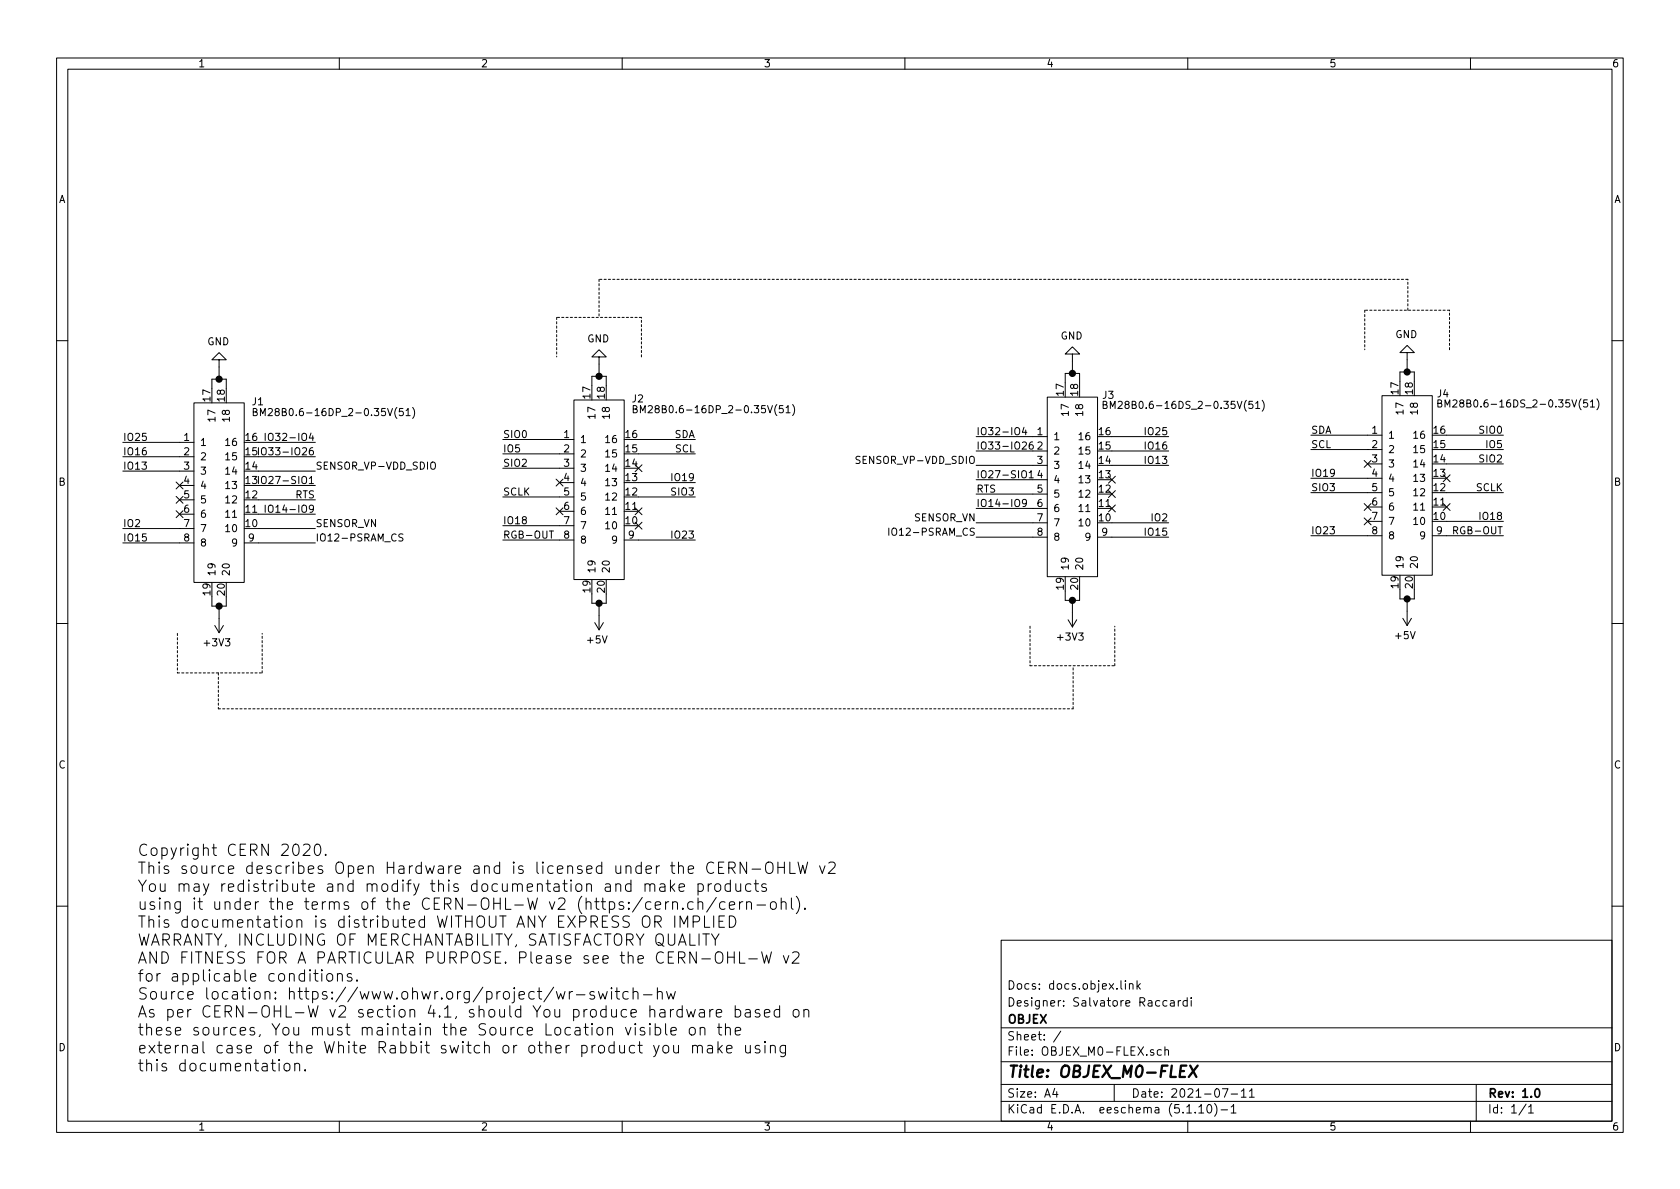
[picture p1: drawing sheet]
<svg xmlns="http://www.w3.org/2000/svg" width="297mm" height="210mm" viewBox="0 0 297 210" stroke-linecap="round" stroke-linejoin="round" font-family="sans-serif">
<g fill="none" stroke="#000" stroke-width=".18">
<path d="M10 10.3h277v189.9h-277zM12 12.2h273v186.1h-273zM60 10.3v1.9M110 10.3v1.9M160 10.3v1.9M210 10.3v1.9M260 10.3v1.9M10 60.2h2M21.7 78.2h12.6M34.3 71.2h8.9v31.8h-8.9zM37.5 68.7v-1.6h2.5v1.6M38.7 63.6h1.3l-1.3-1.2-1.2 1.2h1.2v3.5"/>
<path d="M44.8 72.8h.5l.1-.2v-.2l-.6-.2v1.3h.5l.1-.1 .1-.3-.3-.3M45.7 78.2h10.1M46.1 73.5v-1.3l.4 .9 .4-.9v1.3M46.3 79.3a.45 .45 0 0 1 .7 0 .92 .92 0 0 1-.2 1.1h-.4a1.07 1.07 0 0 1-.1-1.1zM46.9 76.6v1.3M47.5 76.8a.45 .45 0 0 1 .7 0 .88 .88 0 0 1-.2 1.1l-.4-.1a1.07 1.07 0 0 1-.1-1zM71.2 72.2h-.5l-.1 .6 .5-.1 .2 .3v.3l-.2 .2-.5-.1M71.8 72.6l.4-.4v1.3M71.8 73.5h.7M72.9 72.1a1.47 1.47 0 0 1 0 1.9M88.9 77.7h12.6M101.5 70.7h8.9v31.8h-8.9z"/>
<path d="M104.6 68.2v-1.7h2.6v1.7M105.9 63.1h1.3l-1.3-1.3-1.3 1.3h1.3v3.4M112 72.3h.5l.1-.2-.1-.2-.5-.2v1.3h.4l.2-.1 .1-.3-.3-.3M112.9 77.7h10M113.2 73v-1.3l.4 .9 .5-.9v1.3M138.4 71.7h-.6v.6l.5-.1 .2 .3v.3l-.2 .2-.5-.1M139 72.1l.3-.4v1.3M139 73h.7M140.1 71.5a1.47 1.47 0 0 1 0 2M172.6 77.2h12.6M172.6 79.8h12.6M180.8 78.3l.5-.1 .2 .3-.1 .2-.7 .7h.8"/>
<path d="M181.1 75.6l-.3 .8h.8M181.4 76v.9M182.6 78.2h-.4a.81 .81 0 0 0 0 1.2h.4l.1-.5-.3-.3h-.2l-.2 .3M185.2 70.2h8.9v31.8h-8.9zM188.3 67.7v-1.7h2.6v1.7M189.6 62.6h1.3l-1.3-1.3-1.3 1.3h1.3v3.4M195 71.6l.6-.1 .1-.2v-.2l-.7-.1v1.2h.5l.2-.1 .1-.3-.3-.2M196.3 72.2v-1.2l.4 .9 .5-.9v1.2M196.6 77.2h10M196.6 79.8h10M221.5 71h-.6l-.1 .6 .5-.2 .2 .3v.3l-.2 .2-.5-.1M222 71.3l.4-.3v1.2"/>
<path d="M222 72.2h.7M223.2 70.8a1.47 1.47 0 0 1 0 1.9M231.8 77h12.5M231.8 79.5h12.5M244.3 70h8.9v31.7h-8.9zM247.5 67.4v-1.6h2.6v1.6M248.8 62.4h1.3l-1.3-1.3-1.3 1.3h1.3v3.4M254.2 71.3h.6l.1-.2-.1-.3-.6-.1v1.3h.5l.2-.1v-.4l-.3-.2M255.5 72v-1.3l.4 .9 .4-.9v1.3M255.8 77h10M255.8 79.5h10M280.6 70.7h-.6v.6l.5-.1 .2 .2v.3l-.2 .3-.5-.1"/>
<path d="M281.2 71.1l.4-.4v1.3M281.2 72h.7M282.3 70.5a1.47 1.47 0 0 1 0 2M285 60.2h2M21.7 80.8h12.6M21.7 83.3h12.6M21.7 93.5h12.6M21.7 96h12.6M31.1 90.3l1.3 1.2M31.1 87.8l1.3 1.2M31.1 85.2l1.3 1.3M31.7 85.8h2.6"/>
<path d="M31.7 88.4h2.6M31.7 90.9h2.6M32.4 90.3l-1.3 1.2M32.4 87.8l-1.3 1.2M32.4 85.2l-1.3 1.3M43.2 96h12.6M45.7 80.8h10.1M45.7 83.3h10.1M45.7 85.8h10.1M45.7 88.4h10.1M45.7 90.9h10.1M45.7 93.5h10.1"/>
<path d="M46.3 84.4a.45 .45 0 0 1 .7 0 .92 .92 0 0 1-.2 1.1h-.4a1.07 1.07 0 0 1-.1-1.1zM46.9 89.3v1.3M47.5 89.5a.45 .45 0 0 1 .7 0 .88 .88 0 0 1-.2 1.1l-.4-.1a1.07 1.07 0 0 1-.1-1zM71.2 94.5l-.4-.1-.2 .1v.4l.5 .2 .1 .3-.2 .3-.5-.1M76.2 81.9l.2-.2a.45 .45 0 0 1 .6 .4v.4l-.2 .4h-.5a1.07 1.07 0 0 1-.1-1zM88.9 80.3h12.6M88.9 82.8h12.6M88.9 87.9h12.6M88.9 93h12.6M88.9 95.5h12.6M97.1 93.9h.8M98.3 89.8l1.2 1.2"/>
<path d="M98.3 84.7l1.2 1.2M98.9 85.3h2.6M98.9 90.4h2.6M99.5 89.8l-1.2 1.2M99.5 84.7l-1.2 1.2M110.4 95.5h12.5M112.3 82.2l1.2 1.2M112.3 89.8l1.2 1.2M112.3 92.3l1.2 1.3M112.9 80.3h10M112.9 85.3h10M112.9 87.9h10"/>
<path d="M113.5 82.2l-1.2 1.2M113.5 89.8l-1.2 1.2M113.5 92.3l-1.2 1.3M152.1 80.8l-.5-.1-.2 .1-.1 .2 .2 .2 .4 .2 .2 .3-.3 .3-.5-.1M157.1 93.4v1.3M157.8 93.6l.2-.2a.47 .47 0 0 1 .5 .4v.7l-.3 .2-.3-.1a1 1 0 0 1-.1-1zM172.6 82.3h12.6M172.6 84.8h12.6M172.6 87.4h12.6M172.6 89.9h12.6M172.6 92.5h12.6M172.6 95h12.6"/>
<path d="M180.7 83.4a.45 .45 0 0 1 .7 0 .88 .88 0 0 1-.2 1.1l-.4-.1a1.07 1.07 0 0 1-.1-1zM181.5 88.9l-.2 .2-.4-.1-.1-.1v-.5l.2-.1h.3l.2 .3a.97 .97 0 0 1-.2 .9l-.4 .1M182 83.6l.3-.4v1.3M182 84.5h.7M194.1 95h12.5M196 84.2l1.2 1.2M196 89.3l1.2 1.2M196 86.8l1.2 1.2M196.6 82.3h10M196.6 92.5h10M197.2 84.2l-1.2 1.2M197.2 89.3l-1.2 1.2"/>
<path d="M197.2 86.8l-1.2 1.2M231.8 84.6h12.5M231.8 87.1h12.5M231.8 94.7h12.5M241.2 81.4l1.2 1.2M241.2 89l1.2 1.3M241.2 91.6l1.2 1.2M241.8 82h2.5M241.8 89.7h2.5M241.8 92.2h2.5M242.4 81.4l-1.2 1.2M242.4 89l-1.2 1.3"/>
<path d="M242.4 91.6l-1.2 1.2M253.2 94.7h12.6M255.2 84l1.2 1.2M255.2 89l1.2 1.3M255.8 82h10M255.8 87.1h10M255.8 92.2h10M256.4 84l-1.2 1.2M256.4 89l-1.2 1.3M257 93.8l.7-.1v-.4l-.2-.2h-.5v1.3M10 110.3h2M37.5 105.5v1.7h2.5v-1.7"/>
<path d="M38 110.6l.7 1.3M38.7 107.2v4.7M39.5 110.6l-.8 1.3M104.6 105v1.7h2.6v-1.7M105.2 110.1l.7 1.3M105.9 106.7v4.7M106.7 110.1l-.8 1.3M188.3 104.5v1.7h2.6v-1.7M188.8 109.6l.8 1.3M189.6 106.2v4.7M190.4 109.6l-.8 1.3M247.5 104.3v1.6h2.6v-1.6"/>
<path d="M248 109.3l.8 1.3M248.8 105.9v4.7M249.6 109.3l-.8 1.3M285 110.3h2M53.6 149.4l.3-.1h.5l.3 .1 .1 .4-.1 .3-1.1 1.2h1.2M55.8 149.4a.49 .49 0 0 1 .4-.1 .49 .49 0 0 1 .4 .4 1.03 1.03 0 0 1-.6 1.6 1.18 1.18 0 0 1-.3-1.6zM57.6 151.1v.2l-.1-.1 .1-.1v.2M114 156.5a.49 .49 0 0 1 .9 .1v1M114 156.3v1.3M114.9 156.6l.1-.2a.48 .48 0 0 1 .8 .2v1M116.7 156.4l.2-.1 .6 .1 .1 1.2M117.6 156.8l-.7 .1a.39 .39 0 0 0-.3 .3 .39 .39 0 0 0 .3 .4l.7-.1"/>
<path d="M117.7 159.5v1.3M118.2 159.5l-.3 .1-.2 .2M118.5 155.6v2M118.7 156.9l.6 .7M118.9 159.7a.49 .49 0 0 1 .9 0v1.1M118.9 159.5v1.3M119.3 156.3l-.8 .7M120.1 156.9l.9-.1-.1-.4-.6-.1-.2 .3 .1 .9 .1 .1 .6-.1M122.6 159.6l-.6-.1-.4 .3v.6l.2 .3 .2 .1 .6-.1M123.4 156.4l.6-.1 .4 .4v.5l-.2 .3-.2 .1-.6-.1M123.4 159.7a.47 .47 0 0 1 .9 0v1.1M123.4 156.3v2"/>
<path d="M123.4 158.8v2M125.2 156.3v1.3M125.8 156.3l-.4 .1-.2 .3M126.5 156.5a.55 .55 0 0 1 .5-.2 .55 .55 0 0 1 .4 .4v.5a.55 .55 0 0 1-.5 .4 .55 .55 0 0 1-.5-.4zM126.6 158.7l-1.7 2.6M127.1 153.4h.6M128 152.4h-.9v2.1h.9M128.2 159.6l-.6-.1-.4 .3v.6l.2 .3 .2 .1 .6-.1M128.9 153.5h.7a.54 .54 0 0 0 .4-.5 .54 .54 0 0 0-.4-.6h-.7v2.1M129.1 156.4l-.5-.1-.4 .4v.5l.2 .3 .2 .1 .5-.1M129.1 155.6v2M129.3 153.5l.7 1"/>
<path d="M130.1 156.3l.1 1.2a.53 .53 0 0 0 .8-.1M130.8 159.5v1.3M131 156.3v1.3M131.3 159.5l-.3 .1-.2 .2M132 152.4v2.1l-1.1-2.1v2.1M132 159.7a.52 .52 0 0 1 .8-.1l.1 1.2M132 159.5v1.3M132.8 156.4l-.6-.1-.4 .4v.5l.2 .3 .2 .1 .6-.1M133 153.7h1.5M133.3 156.3h.8M133.6 155.6v1.7l.1 .2 .4 .1M135.5 152.7a.66 .66 0 0 1 .7-.3 .66 .66 0 0 1 .5 .7v.7a.66 .66 0 0 1-.4 .6 .66 .66 0 0 1-.7 0 1.58 1.58 0 0 1-.1-1.7z"/>
<path d="M135.5 156.4a.5 .5 0 0 0-.8 .2l.1 .3a.68 .68 0 0 1 .7 .3v.3l-.2 .1-.6-.1M136.3 159.7a.55 .55 0 0 1 .5-.3 .55 .55 0 0 1 .5 .4v.6a.54 .54 0 0 1-.6 .4 .54 .54 0 0 1-.5-.4zM137.5 153.4h1.2M137.5 152.4v2.1M138.1 159.7a.49 .49 0 0 1 .9 0v1.1M138.1 158.8v2M138.7 152.4v2.1M139.6 152.4v2.1h1M139.9 158.8v1.7l.3 .3M140.8 158.5a2.29 2.29 0 0 1 0 3.1M141.1 152.4l.5 2.1 .3-1.5 .4 1.5 .5-2.1M144.9 153.1l.5 1.4 .5-1.4"/>
<path d="M146.5 152.6l.3-.2h.5l.3 .2 .1 .4-.1 .3-1.2 1.2h1.3M10 160.2h2M55.5 172.2h.7M55.8 171.5v1.7l.1 .2 .3 .1M56.9 171.5v.2l.1-.1-.1-.1v.2M56.9 172.2v1.3M57.9 172.4a.55 .55 0 0 1 .5-.2 .55 .55 0 0 1 .4 .3v.6a.56 .56 0 0 1-.5 .4 .56 .56 0 0 1-.5-.4zM59.7 172.4a.5 .5 0 0 1 .8 0v1.1M59.7 172.2v1.3M62.2 172.3l-.5-.1-.3 .2 .1 .3 .7 .2 .1 .2-.1 .3-.2 .1-.6-.1M63.1 173.3l.1 .1-.1 .1-.1-.1 .1-.1v.2M98.4 175.3l.4 1.4 .3-1 .4 1 .4-1.4"/>
<path d="M100.7 175.3v1.4M101.2 175.3l-.3 .1-.2 .3M101.9 175.9h1.5M105.1 175.4a.48 .48 0 0 0-.8 .2l.1 .3a.68 .68 0 0 1 .8 .4l-.3 .4-.6-.1M105.8 175.3l.4 1.4 .4-1 .4 1 .4-1.4M108.1 174.7l-.1 .1h.1v-.1v.1M108.1 175.3v1.4M108.8 175.3h.8M109.1 174.7v1.7l.1 .2 .4 .1M111.1 175.4l-.6-.1-.4 .4v.6l.2 .3 .2 .1 .6-.1M111.9 175.5a.52 .52 0 0 1 .8-.1l.1 1.3M111.9 174.7v2"/>
<path d="M113.8 175.9h1.5M115.8 160.1l1-.2-.1-.3-.5-.1-.4 .2 .2 1 .2 .1 .5-.1M116.2 175.5a.5 .5 0 0 1 .9 .1v1.1M116.2 174.7v2M117.9 175.3l.3 1.4 .4-1 .4 1 .4-1.4M119.3 162v2M120.2 164v-2l.7 1.4 .7-1.4v2M120.7 160.6l.1 .1-.1 .1-.1-.1 .1-.1v.2M121.4 178.5l.4 1.4 .4-1 .4 1 .3-1.4M122.6 163h.7a.54 .54 0 0 0 .4-.5 .54 .54 0 0 0-.4-.5h-.7v2M123.7 178.6l.2-.1 .6 .1 .1 1.3M124.6 162v2h.9"/>
<path d="M124.6 179l-.7 .1a.39 .39 0 0 0-.3 .4 .39 .39 0 0 0 .3 .4l.7-.1M125.5 178.5v1.4M125.8 165.1l.7 1.1 .6-1.1M126.1 178.5l-.4 .1-.2 .3M126.2 162v2M126.5 166.2v1M126.6 179.2l1-.2-.1-.4-.6-.1-.3 .3 .1 1 .2 .1 .6-.1M127.1 162.9h.7M128.1 162h-1v2h1M128.7 168.3v2M128.7 169.3h1.1M129 160.1l.9-.2-.1-.3-.6-.1-.2 .2 .1 1 .1 .1 .6-.1"/>
<path d="M129 162a1.06 1.06 0 0 1 1.1 .6 1.06 1.06 0 0 1-.4 1.3l-.7 .1zM129.8 168.3v2M130 178.6l.6-.1 .4 .4v.6l-.2 .3-.2 .1-.6-.1M130 177.8v2.1M130.8 168.3v2h.9M131.8 178.6l.2-.1 .6 .1 .1 1.3M132.4 169.6h1.5M132.7 179l-.7 .1a.39 .39 0 0 0-.3 .4 .39 .39 0 0 0 .3 .4l.7-.1M133.8 160h1.6M134.3 178.6a.48 .48 0 0 0-.8 .2l.1 .3a.68 .68 0 0 1 .8 .4l-.3 .4-.6-.1M134.7 168.3l.5 2 .3-1.4 .4 1.4 .5-2M135.2 179.2l.9-.2-.1-.4-.5-.1-.3 .3 .1 1 .2 .1 .5-.1"/>
<path d="M137.8 178.6l-.5-.1-.4 .4v.6l.2 .3 .2 .1 .5-.1M137.8 177.8v2.1M138.5 169l.5 1.3 .5-1.3M140.1 168.5l.3-.2h.5l.3 .2 .1 .4-.1 .3-1.2 1.1h1.3M140.3 178.7a.55 .55 0 0 1 .5-.2 .55 .55 0 0 1 .5 .4v.6a.54 .54 0 0 1-.5 .4 .54 .54 0 0 1-.6-.4zM142.1 178.7a.49 .49 0 0 1 .9 .1v1.1M142.1 178.5v1.4M142.3 160.6l.1 .1-.1 .1v-.2v.2M177 166.3h108v32h-108zM198.2 173.4v1.3l.2 .2M199 173.4v.2M199 173.9v1"/>
<path d="M199.7 174.1l.2-.2 .4 .1v.9M199.7 173.9v1M201 173.4v1.5M201.2 174.4l.4 .5M201.6 173.9l-.6 .6M206.3 177l-.4-.1-.3 .3 .1 .6 .2 .1 .4-.1M207 177h.5l.1 .9M207.6 177.3l-.5 .1-.2 .2 .1 .2 .1 .1 .5-.1M208.3 176.9v1M208.8 176.9l-.3 .1-.2 .2M209.9 177l-.4-.1-.3 .3v.6l.3 .1 .4-.1M209.9 176.4v1.5"/>
<path d="M210.6 176.4v.2M210.6 176.9v1M285 160.2h2M49.4 188v1.4M50.4 188.1a.52 .52 0 0 1 .9 .3v.6a.54 .54 0 0 1-.6 .4 .54 .54 0 0 1-.5-.4v-.6zM52.1 188.2a.5 .5 0 0 1 .9 .1v1.1M52.1 188v1.4M53.9 189.2v.2l-.1-.1 .1-.1v.2M60 198.3v1.9M110 198.3v1.9M110.6 181.7l.5 1.3 .5-1.3M112.3 181.7v1.3"/>
<path d="M113.9 181.8l-.4-.1-.3 .3 .1 .3 .6 .1 .1 .2-.1 .3-.1 .1-.6-.1M114.9 181.7v1.3M115.6 184.9l.5 1.3M115.8 181.8l.6-.1 .4 .4v.5l-.2 .3-.2 .1-.6-.1M115.8 181v2M116.5 184.9l-.7 1.8-.2 .2M117.3 185.1a.53 .53 0 0 1 .5-.3 .53 .53 0 0 1 .4 .4v.6a.54 .54 0 0 1-.5 .4 .54 .54 0 0 1-.5-.4zM117.7 181v1.7l.3 .3M118.6 182.3l1-.1-.1-.4-.6-.1-.3 .3 .1 .9 .2 .1 .6-.1M119.1 184.9l.1 1.2a.52 .52 0 0 0 .8-.1M120 184.9v1.3M122 181.9a.55 .55 0 0 1 .5-.2 .55 .55 0 0 1 .4 .4v.5a.55 .55 0 0 1-.5 .4 .55 .55 0 0 1-.5-.4z"/>
<path d="M122.5 185.1a.52 .52 0 0 1 .7-.1l.1 1.2M122.5 184.9v1.3M123.3 185.1l.1-.1a.48 .48 0 0 1 .8 .1v1.1M123.8 181.9a.47 .47 0 0 1 .8 .1v1M123.8 181.7v1.3M125.1 185l.2-.1 .6 .1 .1 1.2M126 185.3l-.7 .1a.39 .39 0 0 0-.3 .4 .39 .39 0 0 0 .3 .4l.7-.1M126.8 181.7h.8M126.9 184.2v2M127.1 181v1.7l.1 .2 .4 .1M127.1 185.4l.6 .8M127.7 184.9l-.8 .7"/>
<path d="M128.3 181.9a.5 .5 0 0 1 .8 .1v1M128.3 181v2M128.5 185.5l.9-.2-.1-.3-.5-.1-.3 .2 .1 1 .2 .1 .5-.1M130 182.3l1-.1-.1-.4-.6-.1-.3 .3 .1 .9 .2 .1 .6-.1M131.8 184.9l.1 1.2a.52 .52 0 0 0 .8-.1M132.7 184.9v1.3M134.3 185a.48 .48 0 0 0-.8 .1l.1 .3a.68 .68 0 0 1 .8 .4l-.3 .4-.6-.1M135.3 184.2l-.1 .1h.2l-.1-.1v.2M135.3 184.9v1.3M136.2 185.1a.49 .49 0 0 1 .9 0v1.1M136.2 184.9v1.3M138.9 184.9v1.6a.56 .56 0 0 1-.9 .3"/>
<path d="M138.9 185l-.6-.1-.4 .3v.6l.2 .3 .2 .1 .6-.1M160 198.3v1.9M177 194.8h108M177 191.8h108M177 187.8h108M177 181.8h108M186.5 192.5l-.4 1h1M186.8 193v1M187.6 182.3l-1.3 2M197 191.8v3M204 185.7l-.4-.1-.2 .2 .1 .2 .5 .2v.3h-.6M205.3 185.7l-.4-.1-.3 .3 .1 .6 .2 .1 .4-.1"/>
<path d="M206 185.7l.2-.1 .4 .1v.9M206 185.1v1.5M210 198.3v1.9M211.3 196.7v.1M212 195.8l.4-.5v1.5M212 196.8h.8M213.5 195.5l.2-.2a.81 .81 0 0 1 .6 .6 .81 .81 0 0 1-.3 .8l-.1 .1a.79 .79 0 0 1-.4-1.3zM214.8 195.1a1.79 1.79 0 0 1 0 2.3M215.9 196.3h1.1M216.1 192.5h1l-.6 1.5M217.7 195.8l.4-.5v1.5M217.7 193.5h1.1"/>
<path d="M217.7 196.8h.8M219.5 193l.4-.5v1.5M219.5 194h.8M220.9 193l.4-.5v1.5M220.9 194h.9M260 198.3v1.9M261 191.8v6.5M269.8 195.2l-1.2 2M270.3 195.8l.4-.5v1.5M270.3 196.8h.8"/>
</g>
<path d="M271.5 192.7l.2-.2a.81 .81 0 0 1 .6 .6 .81 .81 0 0 1-.3 .8l-.1 .1a.79 .79 0 0 1-.4-1.3z" fill="none" stroke="#000" stroke-width=".3"/>
<path d="M210.4 188.4l1.1 2M211.8 188.4l-1.6 2" fill="none" stroke="#000" stroke-width=".41"/>
<g fill="none" stroke="#000" stroke-width=".18" stroke-dasharray=".4 .4">
<path d="M98.4 56.1v7M105.9 49.4v6.7M113.4 56.1h-15M241.3 54.9v6.9M248.9 49.4h-143M248.9 54.9v-5.5M256.3 54.9h-15M113.4 63.1v-7M256.3 61.8v-6.9M31.4 112v7M31.4 119h15M38.6 119v6.3"/>
<path d="M46.4 119v-7M182.1 117.7h15M182.1 110.7v7M197.1 117.7v-7M38.6 125.3h151.1M189.7 125.3v-7.6"/>
</g>
<g fill="#000" stroke="#000" stroke-width=".25">
<circle cx="38.7" cy="67.1" r=".51"/>
<circle cx="105.9" cy="66.5" r=".51"/>
<circle cx="189.6" cy="66" r=".51"/>
<circle cx="248.8" cy="65.8" r=".51"/>
<circle cx="38.7" cy="107.2" r=".51"/>
<circle cx="105.9" cy="106.7" r=".51"/>
<circle cx="189.6" cy="106.2" r=".51"/>
<circle cx="248.8" cy="105.9" r=".51"/>
</g>
<g font-size="2.8">
<text x="24.3" y="151.4">Copyright CERN 2020.</text>
<text x="24.3" y="154.6">This source describes Open Hardware and is licensed under the CERN-OHLW v2</text>
<text x="24.3" y="157.7">You may redistribute and modify this documentation and make products</text>
<text x="24.3" y="160.9">using it under the terms of the CERN-OHL-W v2 (https:/cern.ch/cern-ohl).</text>
<text x="24.3" y="164.1">This documentation is distributed WITHOUT ANY EXPRESS OR IMPLIED</text>
<text x="24.3" y="167.3">WARRANTY, INCLUDING OF MERCHANTABILITY, SATISFACTORY QUALITY</text>
<text x="24.3" y="170.4">AND FITNESS FOR A PARTICULAR PURPOSE. Please see the CERN-OHL-W v2</text>
<text x="24.3" y="173.6">for applicable conditions.</text>
<text x="24.3" y="176.8">Source location: https://www.ohwr.org/project/wr-switch-hw</text>
<text x="24.3" y="180">As per CERN-OHL-W v2 section 4.1, should You produce hardware based on</text>
<text x="24.3" y="183.1">these sources, You must maintain the Source Location visible on the</text>
<text x="24.3" y="186.3">external case of the White Rabbit switch or other product you make using</text>
<text x="24.3" y="189.5">this documentation.</text>
<text x="178" y="190.5">Title: OBJEX_M0-FLEX</text>
</g>
<g font-size="2.1">
<text x="178" y="178">Designer: Salvatore Raccardi</text>
<text x="178" y="175">Docs: docs.objex.link</text>
<text x="178" y="184">Sheet: /</text>
<text x="178" y="181">OBJEX</text>
<text x="178" y="186.7">File: OBJEX_M0-FLEX.sch</text>
<text x="178" y="196.9">KiCad E.D.A. eeschema (5.1.10)-1</text>
<text x="178" y="194.1">Size: A4</text>
<text x="200" y="194.1">Date: 2021-07-11</text>
<text x="263" y="194.1">Rev: 1.0</text>
<text x="263" y="196.9">Id: 1/1</text>
</g>
<g font-size="1.8">
<text x="35" y="11.9">1</text>
<text x="85" y="11.9">2</text>
<text x="135" y="11.9">3</text>
<text x="185" y="11.9">4</text>
<text x="235" y="11.9">5</text>
<text x="285" y="11.9">6</text>
<text x="10.4" y="35.9">A</text>
<text x="285.4" y="35.9">A</text>
<text x="246.7" y="59.8">GND</text>
<text x="36.7" y="61.1">GND</text>
<text x="103.8" y="60.5">GND</text>
<text x="187.5" y="60">GND</text>
<text x="37.2" y="70.9" transform="rotate(-90 37.2 70.9)">17</text>
<text x="39.8" y="70.9" transform="rotate(-90 39.8 70.9)">18</text>
<text x="44.6" y="71.7">J1</text>
<text x="104.4" y="70.4" transform="rotate(-90 104.4 70.4)">17</text>
<text x="106.9" y="70.4" transform="rotate(-90 106.9 70.4)">18</text>
<text x="111.8" y="71.2">J2</text>
<text x="188.1" y="69.9" transform="rotate(-90 188.1 69.9)">17</text>
<text x="190.6" y="69.9" transform="rotate(-90 190.6 69.9)">18</text>
<text x="195" y="70.5">J3</text>
<text x="247.3" y="69.7" transform="rotate(-90 247.3 69.7)">17</text>
<text x="249.8" y="69.7" transform="rotate(-90 249.8 69.7)">18</text>
<text x="254.2" y="70.3">J4</text>
<text x="21.7" y="78">IO25</text>
<text x="32.5" y="78">1</text>
<text x="38.1" y="74.2" transform="rotate(-90 38.1 74.2)">17</text>
<text x="40.6" y="74.2" transform="rotate(-90 40.6 74.2)">18</text>
<text x="43.5" y="78">16</text>
<text x="47.2" y="73.6">BM28B0.6-16DP_2-0.35V(51)</text>
<text x="48.5" y="78">IO32-IO4</text>
<text x="88.9" y="77.5">SIO0</text>
<text x="99.7" y="77.5">1</text>
<text x="105.3" y="73.7" transform="rotate(-90 105.3 73.7)">17</text>
<text x="107.8" y="73.7" transform="rotate(-90 107.8 73.7)">18</text>
<text x="110.7" y="77.5">16</text>
<text x="114.4" y="73.1">BM28B0.6-16DP_2-0.35V(51)</text>
<text x="119.2" y="77.5">SDA</text>
<text x="172.6" y="77">IO32-IO4</text>
<text x="183.4" y="77">1</text>
<text x="186.2" y="77.8">1</text>
<text x="189" y="73.2" transform="rotate(-90 189 73.2)">17</text>
<text x="191.1" y="77.8">16</text>
<text x="191.5" y="73.2" transform="rotate(-90 191.5 73.2)">18</text>
<text x="194.4" y="77">16</text>
<text x="197.4" y="72.3">BM28B0.6-16DS_2-0.35V(51)</text>
<text x="202.8" y="77">IO25</text>
<text x="231.8" y="76.7">SDA</text>
<text x="242.6" y="76.7">1</text>
<text x="245.4" y="77.6">1</text>
<text x="248.2" y="72.9" transform="rotate(-90 248.2 72.9)">17</text>
<text x="250.3" y="77.6">16</text>
<text x="250.7" y="72.9" transform="rotate(-90 250.7 72.9)">18</text>
<text x="253.5" y="76.7">16</text>
<text x="256.6" y="72.1">BM28B0.6-16DS_2-0.35V(51)</text>
<text x="261.8" y="76.7">SIO0</text>
<text x="21.7" y="80.5">IO16</text>
<text x="21.7" y="83.1">IO13</text>
<text x="32.5" y="80.5">2</text>
<text x="32.5" y="83.1">3</text>
<text x="35.3" y="78.9">1</text>
<text x="35.3" y="81.4">2</text>
<text x="35.3" y="83.9">3</text>
<text x="40.2" y="83.9">14</text>
<text x="40.2" y="81.4">15</text>
<text x="40.2" y="78.9">16</text>
<text x="43.5" y="83.1">14</text>
<text x="43.5" y="80.5">15</text>
<text x="47.5" y="80.5">IO33-IO26</text>
<text x="55.8" y="83.1">SENSOR_VP-VDD_SDIO</text>
<text x="88.9" y="82.5">SIO2</text>
<text x="88.9" y="80">IO5</text>
<text x="99.7" y="80">2</text>
<text x="99.7" y="82.5">3</text>
<text x="102.5" y="78.4">1</text>
<text x="102.5" y="80.9">2</text>
<text x="102.5" y="83.4">3</text>
<text x="107.4" y="83.4">14</text>
<text x="107.4" y="80.9">15</text>
<text x="107.4" y="78.4">16</text>
<text x="110.7" y="82.5">14</text>
<text x="110.7" y="80">15</text>
<text x="119.4" y="80">SCL</text>
<text x="152.1" y="82">SENSOR_VP-VDD_SDIO</text>
<text x="172.6" y="79.5">IO33-IO26</text>
<text x="183.4" y="79.5">2</text>
<text x="183.4" y="82">3</text>
<text x="186.2" y="80.4">2</text>
<text x="186.2" y="82.9">3</text>
<text x="191.1" y="82.9">14</text>
<text x="191.1" y="80.4">15</text>
<text x="194.4" y="82">14</text>
<text x="194.4" y="79.5">15</text>
<text x="202.8" y="82">IO13</text>
<text x="202.8" y="79.5">IO16</text>
<text x="231.8" y="79.2">SCL</text>
<text x="242.6" y="79.2">2</text>
<text x="242.6" y="81.8">3</text>
<text x="245.4" y="80.1">2</text>
<text x="245.4" y="82.7">3</text>
<text x="250.3" y="82.7">14</text>
<text x="250.3" y="80.1">15</text>
<text x="253.5" y="81.8">14</text>
<text x="253.5" y="79.2">15</text>
<text x="261.8" y="81.8">SIO2</text>
<text x="263" y="79.2">IO5</text>
<text x="10.4" y="85.9">B</text>
<text x="32.5" y="85.6">4</text>
<text x="32.5" y="88.1">5</text>
<text x="35.3" y="86.5">4</text>
<text x="35.3" y="89">5</text>
<text x="40.2" y="89">12</text>
<text x="40.2" y="86.5">13</text>
<text x="43.5" y="88.1">12</text>
<text x="43.5" y="85.6">13</text>
<text x="47.3" y="85.6">IO27-SIO1</text>
<text x="52.2" y="88.1">RTS</text>
<text x="88.9" y="87.6">SCLK</text>
<text x="99.7" y="85.1">4</text>
<text x="99.7" y="87.6">5</text>
<text x="102.5" y="86">4</text>
<text x="102.5" y="88.5">5</text>
<text x="107.4" y="88.5">12</text>
<text x="107.4" y="86">13</text>
<text x="110.7" y="87.6">12</text>
<text x="110.7" y="85.1">13</text>
<text x="118.9" y="87.6">SIO3</text>
<text x="119.1" y="85.1">IO19</text>
<text x="172.6" y="87.1">RTS</text>
<text x="172.6" y="84.6">IO27-SIO1</text>
<text x="172.6" y="89.7">IO14-IO9</text>
<text x="183.4" y="84.6">4</text>
<text x="183.4" y="87.1">5</text>
<text x="183.4" y="89.7">6</text>
<text x="186.2" y="85.5">4</text>
<text x="186.2" y="88">5</text>
<text x="191.1" y="88">12</text>
<text x="191.1" y="85.5">13</text>
<text x="194.4" y="89.7">11</text>
<text x="194.4" y="87.1">12</text>
<text x="194.4" y="84.6">13</text>
<text x="231.8" y="84.3">IO19</text>
<text x="231.8" y="86.9">SIO3</text>
<text x="242.6" y="84.3">4</text>
<text x="242.6" y="86.9">5</text>
<text x="242.6" y="89.4">6</text>
<text x="245.4" y="85.2">4</text>
<text x="245.4" y="87.8">5</text>
<text x="250.3" y="87.8">12</text>
<text x="250.3" y="85.2">13</text>
<text x="253.5" y="89.4">11</text>
<text x="253.5" y="86.9">12</text>
<text x="253.5" y="84.3">13</text>
<text x="261" y="86.9">SCLK</text>
<text x="285.4" y="85.9">B</text>
<text x="21.7" y="95.8">IO15</text>
<text x="21.7" y="93.2">IO2</text>
<text x="32.5" y="90.7">6</text>
<text x="32.5" y="93.2">7</text>
<text x="32.5" y="95.8">8</text>
<text x="35.3" y="91.6">6</text>
<text x="35.3" y="94.1">7</text>
<text x="40.2" y="94.1">10</text>
<text x="40.2" y="91.6">11</text>
<text x="43.5" y="93.2">10</text>
<text x="43.5" y="90.7">11</text>
<text x="44" y="95.8">9</text>
<text x="48.5" y="90.7">IO14-IO9</text>
<text x="55.8" y="93.2">SENSOR_VN</text>
<text x="55.8" y="95.8">IO12-PSRAM_CS</text>
<text x="88.9" y="92.7">IO18</text>
<text x="88.9" y="95.2">RGB-OUT</text>
<text x="99.7" y="90.2">6</text>
<text x="99.7" y="92.7">7</text>
<text x="99.7" y="95.2">8</text>
<text x="102.5" y="91.1">6</text>
<text x="102.5" y="93.6">7</text>
<text x="107.4" y="93.6">10</text>
<text x="107.4" y="91.1">11</text>
<text x="110.7" y="92.7">10</text>
<text x="110.7" y="90.2">11</text>
<text x="111.2" y="95.2">9</text>
<text x="119.1" y="95.2">IO23</text>
<text x="158.3" y="94.7">IO12-PSRAM_CS</text>
<text x="161.7" y="92.2">SENSOR_VN</text>
<text x="183.4" y="92.2">7</text>
<text x="183.4" y="94.7">8</text>
<text x="186.2" y="90.5">6</text>
<text x="186.2" y="93.1">7</text>
<text x="186.2" y="95.6">8</text>
<text x="191.1" y="93.1">10</text>
<text x="191.1" y="90.5">11</text>
<text x="192" y="95.6">9</text>
<text x="194.4" y="92.2">10</text>
<text x="194.8" y="94.7">9</text>
<text x="202.8" y="94.7">IO15</text>
<text x="203.8" y="92.2">IO2</text>
<text x="231.8" y="94.5">IO23</text>
<text x="242.6" y="91.9">7</text>
<text x="242.6" y="94.5">8</text>
<text x="245.4" y="90.3">6</text>
<text x="245.4" y="92.8">7</text>
<text x="245.4" y="95.4">8</text>
<text x="250.3" y="92.8">10</text>
<text x="250.3" y="90.3">11</text>
<text x="251.2" y="95.4">9</text>
<text x="253.5" y="91.9">10</text>
<text x="254" y="94.5">9</text>
<text x="257.6" y="94.5">RGB-OUT</text>
<text x="262" y="91.9">IO18</text>
<text x="35.3" y="96.6">8</text>
<text x="38.1" y="102" transform="rotate(-90 38.1 102)">19</text>
<text x="40.6" y="102" transform="rotate(-90 40.6 102)">20</text>
<text x="41.2" y="96.6">9</text>
<text x="102.5" y="96.1">8</text>
<text x="105.3" y="101.5" transform="rotate(-90 105.3 101.5)">19</text>
<text x="107.8" y="101.5" transform="rotate(-90 107.8 101.5)">20</text>
<text x="108.4" y="96.1">9</text>
<text x="189" y="101" transform="rotate(-90 189 101)">19</text>
<text x="191.5" y="101" transform="rotate(-90 191.5 101)">20</text>
<text x="248.2" y="100.7" transform="rotate(-90 248.2 100.7)">19</text>
<text x="250.7" y="100.7" transform="rotate(-90 250.7 100.7)">20</text>
<text x="37.2" y="105.2" transform="rotate(-90 37.2 105.2)">19</text>
<text x="39.8" y="105.2" transform="rotate(-90 39.8 105.2)">20</text>
<text x="104.4" y="104.7" transform="rotate(-90 104.4 104.7)">19</text>
<text x="106.9" y="104.7" transform="rotate(-90 106.9 104.7)">20</text>
<text x="188.1" y="104.2" transform="rotate(-90 188.1 104.2)">19</text>
<text x="190.6" y="104.2" transform="rotate(-90 190.6 104.2)">20</text>
<text x="247.3" y="104" transform="rotate(-90 247.3 104)">19</text>
<text x="249.8" y="104" transform="rotate(-90 249.8 104)">20</text>
<text x="103.9" y="113.8">+5V</text>
<text x="187.1" y="113.3">+3V3</text>
<text x="246.8" y="113">+5V</text>
<text x="36.3" y="114.3">+3V3</text>
<text x="10.4" y="135.9">C</text>
<text x="285.4" y="135.9">C</text>
<text x="10.4" y="185.9">D</text>
<text x="285.4" y="185.9">D</text>
<text x="35" y="199.9">1</text>
<text x="85" y="199.9">2</text>
<text x="135" y="199.9">3</text>
<text x="185" y="199.9">4</text>
<text x="235" y="199.9">5</text>
<text x="285" y="199.9">6</text>
</g>
</svg>
